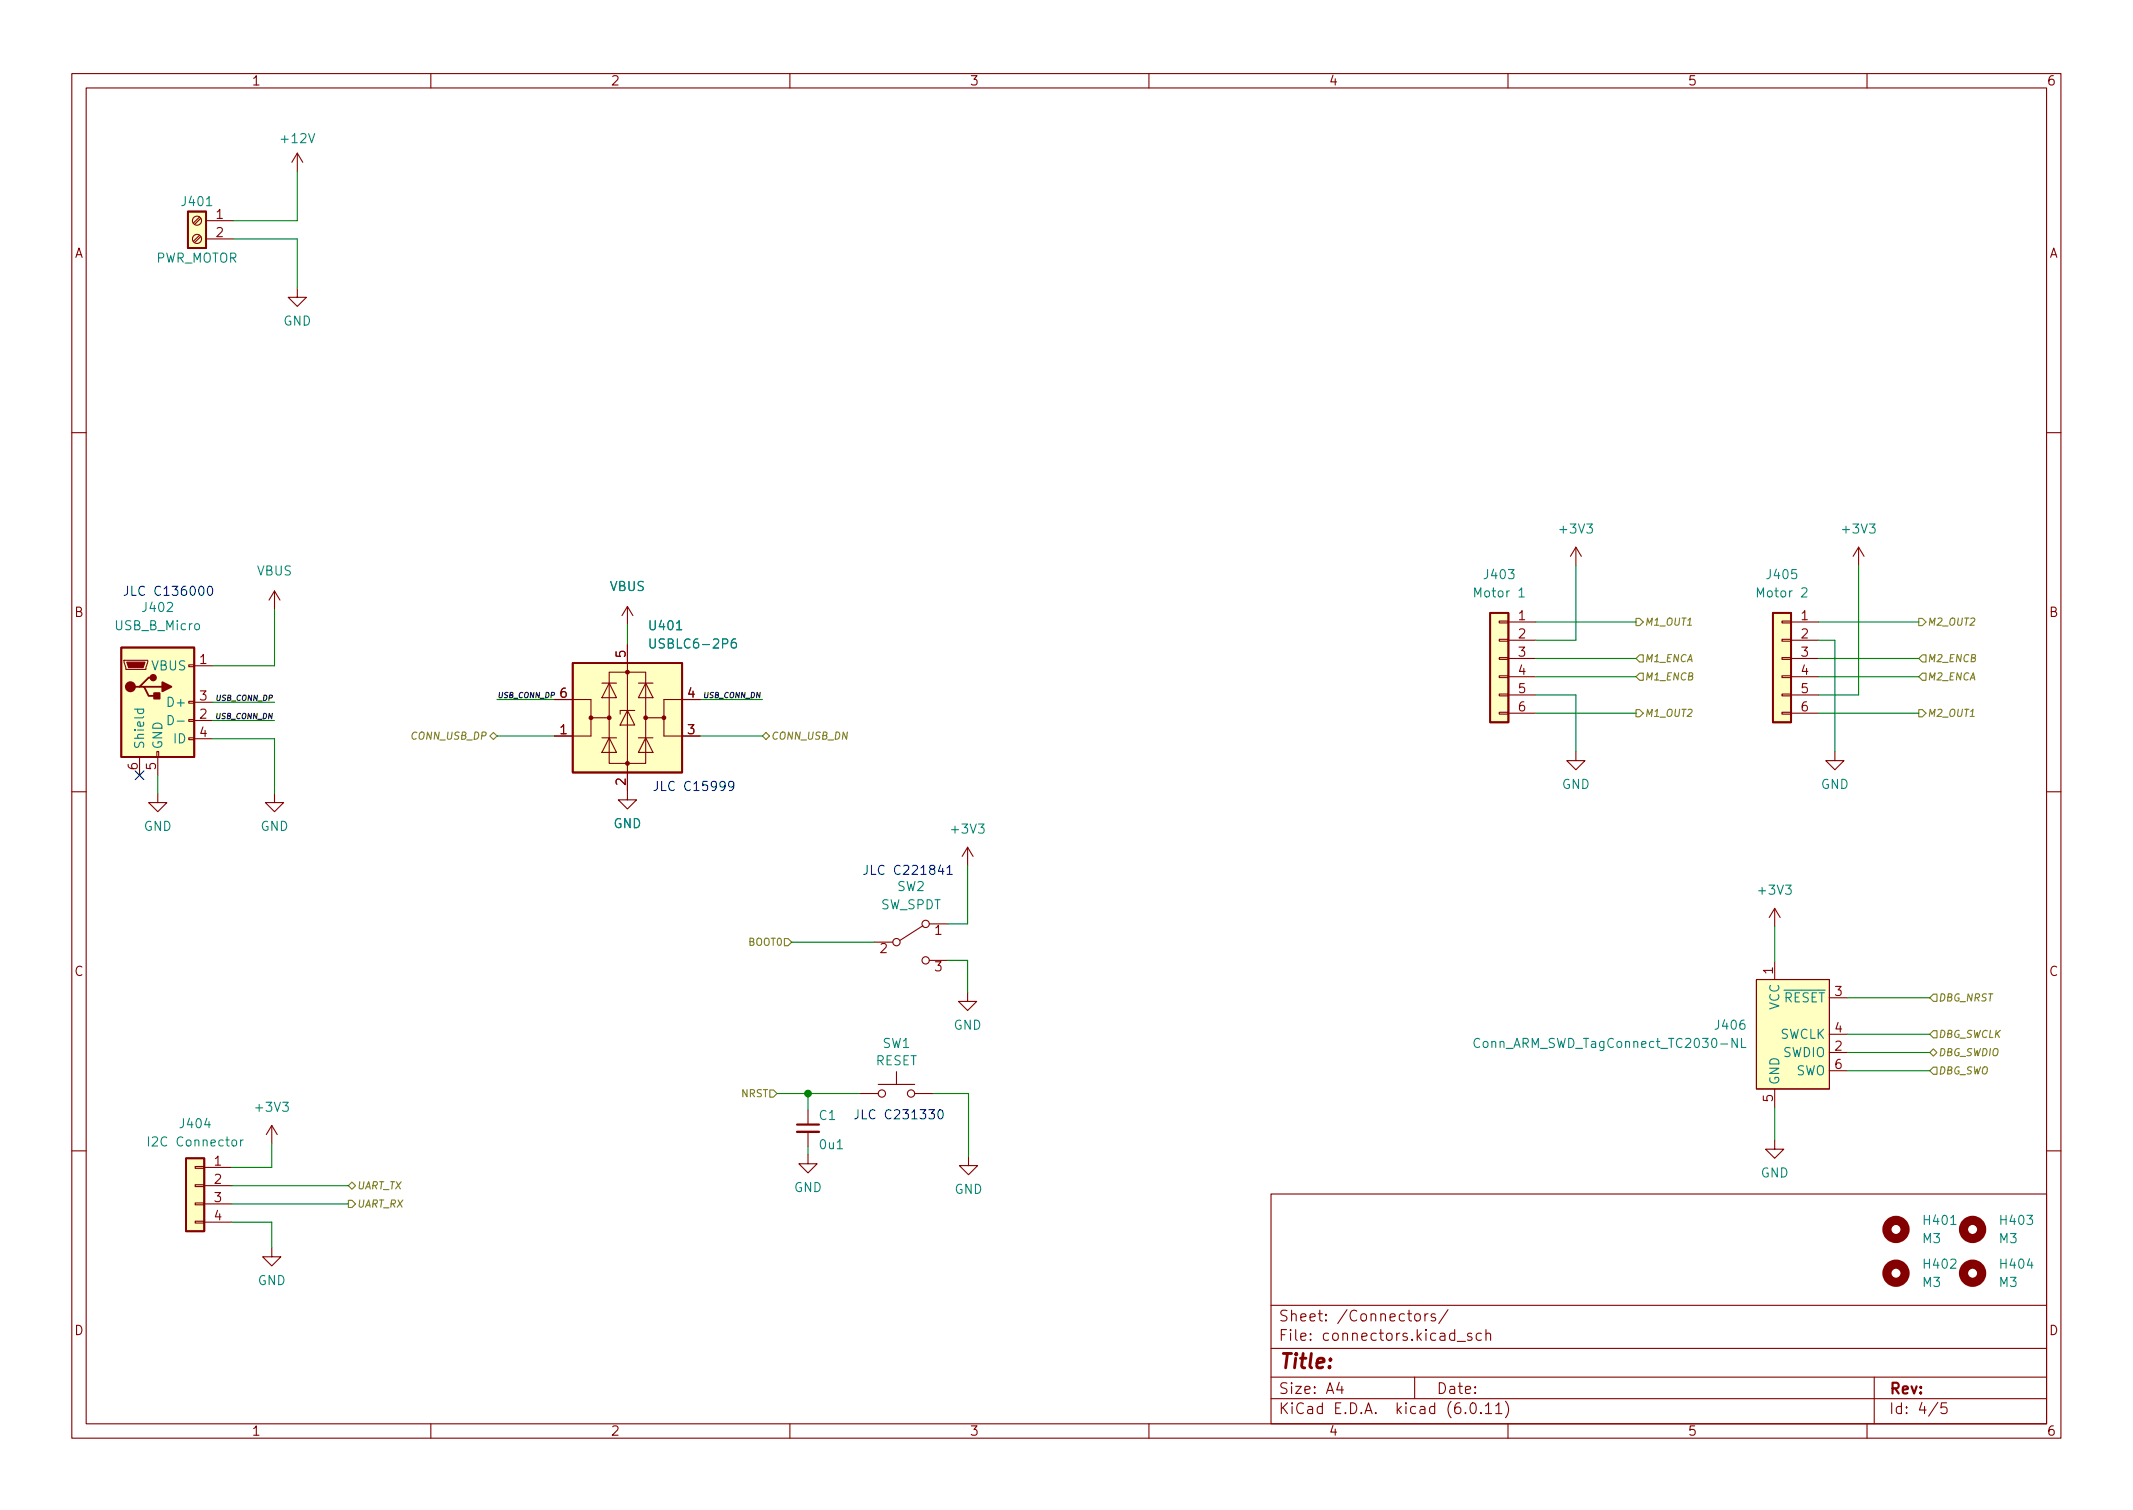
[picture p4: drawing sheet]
<svg xmlns="http://www.w3.org/2000/svg" width="297mm" height="210mm" viewBox="0 0 297 210" stroke-linecap="round" stroke-linejoin="round" font-family="sans-serif">
<g fill="none" stroke="#840000" stroke-width=".15">
<path d="M10 10.2h277v190.1h-277zM12 12.2h273v186.1h-273zM60 10.2v2M110 10.2v2M160 10.2v2M210 10.2v2M260 10.2v2M27.8 32.8l-.9 .8M27.8 30.2l-.9 .9M28 32.9l-.9 .9M28 30.4l-.9 .8M28.7 30.7h3.8"/>
<path d="M28.7 33.3h3.8M41.4 21.3l-.8 1.3M41.4 21.3v2.6M41.4 21.3l.8 1.3M41.4 40.1v1.3h1.3l-1.3 1.3-1.3-1.3h1.3M10 60.2h2M219.5 76.2l-.8 1.3M219.5 76.2v2.5M219.5 76.2l.7 1.3M258.8 76.2l-.7 1.3M258.8 76.2v2.5M258.8 76.2l.8 1.3"/>
<path d="M285 60.2h2M17.3 91.9h3.3v.3l-.3 1h-2.8zM26.3 97.7h.8v.2h-.8zM26.3 92.6h.8v.2h-.8zM27.1 92.7h2.5M27.1 97.8h2.5M38.2 82.3l-.7 1.3M38.2 82.3v2.5M38.2 82.3l.8 1.3M77.2 97.4h5.1v2.5h2.5M82.3 99.9v2.6h-5.1M83.8 95.1h2.1"/>
<path d="M84.8 93.6h5.1v12.7h-5.1zM84.8 95.1l1.1 2h-2.1zM87.4 98.9l1 2.1h-2zM87.4 89.8v21.6h1.2l-1.2 1.2-1.3-1.2h1.3M87.4 84.4v2.6M87.4 84.4l-.8 1.3M87.4 84.4l.7 1.3M88.4 98.9h-2v.5M88.9 95.1h2M89.9 95.1l1 2h-2zM92.5 99.9v2.6h5M97.5 97.4h-5v2.5h-2.6"/>
<path d="M208.8 99.2h1.3v.2h-1.3zM208.8 96.6h1.3v.3h-1.3zM208.8 94.1h1.3v.3h-1.3zM208.8 91.6h1.3v.2h-1.3zM208.8 89h1.3v.3h-1.3zM208.8 86.5h1.3v.2h-1.3zM210.1 86.6h3.8M210.1 89.1h3.8M210.1 91.7h3.8M210.1 94.2h3.8M210.1 96.8h3.8M210.1 99.3h3.8"/>
<path d="M248.2 99.2h1.2v.2h-1.2zM248.2 96.6h1.2v.3h-1.2zM248.2 94.1h1.2v.3h-1.2zM248.2 91.6h1.2v.2h-1.2zM248.2 89h1.2v.3h-1.2zM248.2 86.5h1.2v.2h-1.2zM249.4 86.6h3.8M249.4 89.1h3.8M249.4 91.7h3.8M249.4 94.2h3.8M249.4 96.8h3.8M249.4 99.3h3.8"/>
<path d="M10 110.2h2M19.4 105.4v2.5M21.8 104.6h.3v.8h-.3zM22 110.5v1.3h1.2l-1.2 1.2-1.3-1.2h1.3M22 105.4v2.5M26.3 102.7h.8v.3h-.8zM26.3 100.2h.8v.3h-.8zM27.1 100.3h2.5M27.1 102.9h2.5M38.2 110.5v1.3h1.3l-1.3 1.2-1.2-1.2h1.2M83.8 102.7h2.1M84.8 102.7l1.1 2.1h-2.1z"/>
<path d="M88.9 102.7h2M89.9 102.7l1 2.1h-2zM134.7 118l-.7 1.2M134.7 118v2.5M134.7 118l.8 1.2M219.5 104.6v1.3h1.2l-1.2 1.3-1.3-1.3h1.3M255.5 104.6v1.3h1.3l-1.3 1.3-1.2-1.3h1.2M285 110.2h2M121.8 131.2h2.5M122.7 131.5l.2-.1h.3l.2 .1v.2v.2l-.8 .7h.8M128.5 128.9l-3.2 2M129.4 128.6h2.6"/>
<path d="M129.4 133.7h2.6M130.3 133.9h.7l-.4 .5 .4 .1v.6l-.2 .1h-.4l-.1-.1M130.3 129.2l.4-.4v1.3M134.7 138.2v1.2h1.3l-1.3 1.3-1.2-1.3h1.2M244.6 136.4h10.2v15.2h-10.2zM247.1 126.5v2.5M247.1 133.9v2.5M247.1 126.5l-.7 1.3M247.1 126.5l.8 1.3M254.8 138.9h2.5M37.8 156.7l-.7 1.3M37.8 156.7v2.6"/>
<path d="M37.8 156.7l.8 1.3M112.5 154.6v2M112.5 157.6v2M119.8 152.3h2.5M122.3 151h5.1M124.8 149.2v1.8M127.4 152.3h2.5M247.1 158.7v1.3h1.3l-1.3 1.3-1.2-1.3h1.2M247.1 151.6v2.6M254.8 146.6h2.5M254.8 144h2.5M254.8 149.1h2.5"/>
<path d="M10 160.2h2M27.2 170h1.2v.3h-1.2zM27.2 167.5h1.2v.3h-1.2zM27.2 165h1.2v.2h-1.2zM27.2 162.4h1.2v.3h-1.2zM28.4 162.6h3.9M28.4 165.1h3.9M28.4 167.6h3.9M28.4 170.2h3.9M37.8 173.7v1.3h1.3l-1.3 1.3-1.2-1.3h1.2M112.5 160.8v1.2h1.3l-1.3 1.3-1.2-1.3h1.2M134.9 161v1.3h1.2l-1.2 1.3-1.3-1.3h1.3"/>
<path d="M177 166.3h108v32h-108zM285 160.2h2M60 198.3v2M110 198.3v2M160 198.3v2M177 194.8h108M177 191.8h108M177 187.8h108M177 181.8h108M182.5 186.5l.1 .1h-.1h-.1l.1-.1v.1M182.5 185.7l.1 .1h-.1h-.1l.1-.1v.1M184.6 183.8l.1 .1h-.1v-.1v.1"/>
<path d="M184.6 183l.1 .1h-.1v-.1v.1M197 191.8v3M198.9 182.9l-.3 .1-.2 .2M199.9 183l-.4-.1-.2 .2 .1 .3 .5 .1v.1v.3h-.2h-.4M201.6 182.4l-1.2 1.9M206.3 185.7l-.4-.1-.3 .3v.4l.1 .3h.2h.4M206.9 185.8a.37 .37 0 0 1 .7 0v.8M206.9 185.1v1.5M209.6 195.1a1.72 1.72 0 0 1 0 2.3M210 198.3v2M260 198.3v2M261 191.8v6.5"/>
<path d="M271.1 195.3h-.7l-.1 .7 .2-.1 .5 .1 .2 .2-.1 .5-.2 .1h-.4l-.2-.1"/>
<circle cx="27.4" cy="30.7" r=".63"/>
<circle cx="27.4" cy="33.3" r=".63"/>
<circle cx="124.8" cy="131.2" r=".51"/>
<circle cx="128.9" cy="133.7" r=".51"/>
<circle cx="128.9" cy="128.6" r=".51"/>
<circle cx="122.8" cy="152.3" r=".51"/>
<circle cx="126.9" cy="152.3" r=".51"/>
</g>
<g fill="#ffffc2" stroke="#ffffc2" stroke-width=".14">
<path d="M207.5 85.3h2.6v15.3h-2.6z"/>
<path d="M26.2 29.5h2.5v5h-2.5z"/>
<path d="M246.9 85.3h2.5v15.3h-2.5z"/>
<path d="M244.6 136.4h10.2v15.2h-10.2z"/>
<path d="M25.9 161.3h2.5v10.1h-2.5z"/>
<path d="M79.8 92.3h15.2v15.3h-15.2z"/>
<path d="M16.9 90.2h10.2v15.2h-10.2z"/>
</g>
<path d="M26.2 29.5h2.5v5h-2.5zM16.9 90.2h10.2v15.2h-10.2zM19.4 95.6h.7l.6 1.3h1.3M20.1 95.6h2.5M21.3 94.4h-.6l-1.3 1.2h-.6M79.8 92.3h15.2v15.3h-15.2zM207.5 85.3h2.6v15.3h-2.6zM246.9 85.3h2.5v15.3h-2.5zM25.9 161.3h2.5v10.1h-2.5z" fill="none" stroke="#840000" stroke-width=".25"/>
<g fill="none" stroke="#008484" stroke-width=".15">
<path d="M43 18.6l.4 1.3 .4-1.3M28.8 28.6h.7M210.1 79.3h.7l-.4 .5 .4 .1v.6l-.2 .1h-.4l-.1-.1M221 73h.8l-.5 .4 .4 .2v.5l-.2 .1h-.4l-.1-.1M250.2 79.3h-.7v.6l.2-.1 .4 .1 .1 .1v.5l-.2 .1h-.3l-.2-.1M260.3 73h.8l-.4 .4 .4 .2v.5l-.2 .1h-.4l-.2-.1M18.7 98.7h1.3M19.2 98.7v.4l.2 .3h.4l.1-.2v-.5M23.3 84l.2-.1h.3l.2 .1v.2v.2l-.8 .8h.8M23.4 99.6a.64 .64 0 0 1 .8 .7 .64 .64 0 0 1-.8 .6zM27.2 87l.2-.2 .3 .2 .1 .4-.1 .2-.3 .1-.2-.1zM94.2 87.7h.7"/>
<path d="M100.6 89.6h.6l.2-.2-.1-.3-.2-.1h-.5v1.2M102.4 89a.5 .5 0 0 0-.6 .5v.5l.2 .2h.3l.2-.1 .1-.4-.2-.2-.3-.1-.3 .3M210.2 82.3h-.2l-.2 .2M249.6 82.3h-.3l-.1 .2M24.7 100.4h1M136.3 114.7h.7l-.4 .5 .4 .1v.6l-.2 .1h-.4l-.1-.1M248.4 137.9h5.8M248.7 123.3h.7l-.4 .4 .4 .2v.5l-.2 .1h-.4l-.1-.1M28.8 155.7l-.3 .9h.8M33.5 158.7v.9M33.9 158.7l-.3 .1-.1 .2M39.4 153.5h.7l-.4 .5 .4 .1v.5l-.2 .1h-.4l-.1-.1"/>
<path d="M116.6 160h.7M239.6 145.4h1M241.9 144.6v1.3l-.7-1.3v1.3M242.5 144.6v1.3h.6M242.9 142a.5 .5 0 0 0-.6 .6v.5l.1 .2h.4l.2-.1v-.4l-.1-.2-.4-.1-.2 .3M271.7 175.4l.1-.1h.3l.2 .1 .1 .3-.1 .2-.7 .7h.8M271.7 170.5h.7M282.3 169.2h.8l-.5 .5 .4 .1v.6l-.2 .1h-.4l-.1-.1M282.6 175.3l-.3 .9h.8"/>
</g>
<path d="M111 157.6h3" fill="none" stroke="#840000" stroke-width=".33"/>
<path d="M111 156.6h3" fill="none" stroke="#840000" stroke-width=".3"/>
<g fill="#840000" stroke="#840000" stroke-width=".15">
<path d="M17.7 92.2h2.5l-.3 .8h-2z"/>
<circle cx="82.3" cy="99.9" r=".25"/>
<circle cx="84.8" cy="99.9" r=".25"/>
<circle cx="87.4" cy="106.3" r=".25"/>
<circle cx="87.4" cy="93.6" r=".25"/>
<circle cx="89.9" cy="99.9" r=".25"/>
<circle cx="92.5" cy="99.9" r=".25"/>
</g>
<g fill="#840000" stroke="#840000" stroke-width=".25">
<path d="M22.6 95l1.3 .6-1.3 .7z"/>
<path d="M21.5 96.5h.7v.8h-.7z"/>
<circle cx="18.2" cy="95.6" r=".63"/>
<circle cx="21.3" cy="94.4" r=".38"/>
</g>
<g fill="none" stroke="#840000" stroke-width="1.3">
<circle cx="264" cy="171.2" r="1.27"/>
<circle cx="264" cy="177.3" r="1.27"/>
<circle cx="274.7" cy="171.2" r="1.27"/>
<circle cx="274.7" cy="177.3" r="1.27"/>
</g>
<g fill="none" stroke="#848400" stroke-width=".15">
<path d="M227.8 86.1h.5l.5 .5-.5 .5h-.5zM227.8 98.8h.5l.5 .5-.5 .5h-.5zM228.3 91.2h.5v1h-.5l-.5-.5zM228.3 93.7h.5v1h-.5l-.5-.5zM267.2 94.2l.5-.5h.5v1h-.5zM267.2 98.8h.5l.5 .5-.5 .5h-.5zM267.2 91.7l.5-.5h.5v1h-.5zM267.2 86.1h.5l.5 .5-.5 .5h-.5zM68.7 102l.5 .5-.5 .5-.5-.5zM106.2 102.5l.5-.5 .5 .5-.5 .5zM109.2 130.7h.5l.5 .5-.5 .5h-.5zM268.7 138.9l.5-.5h.5v1h-.5z"/>
<path d="M107.2 151.8h.5l.5 .5-.5 .5h-.5zM268.7 144l.5-.5h.5v1h-.5zM268.7 149.1l.5-.5h.5v1h-.5zM268.7 146.6l.5-.5 .5 .5-.5 .5zM48.5 167.1h.5l.5 .5-.5 .5h-.5zM48.5 165.1l.5-.5 .5 .5-.5 .5z"/>
</g>
<path d="M29.1 81.7l.2-.1a.79 .79 0 0 1 0 1.3h-.1a.84 .84 0 0 1-.1-1.2zM102.2 109.3l-.3 .3h-.2l-.2-.3v-.3l.1-.1 .3-.1 .2 .1a.84 .84 0 0 1-.3 1.2h-.2M131.9 120.9l.3-.4v1.3M131.9 121.8h.7M130.7 154.6l.3-.1a.79 .79 0 0 1 0 1.3l-.2-.1-.1-.1-.1-.6z" fill="none" stroke="#0000c2" stroke-width=".15"/>
<g fill="none" stroke="#008400" stroke-width=".15">
<path d="M32.5 33.3h8.9v6.8M41.4 23.9v6.8h-8.9M219.5 78.7v10.4h-5.6M258.8 78.7v18.1h-5.6M29.6 97.8h8.6M38.2 84.8v7.9h-8.6M69.2 97.4h8M87.4 87v2.8M97.5 97.4h8.7M213.9 91.7h13.9M213.9 94.2h13.9M213.9 96.8h5.6v7.8"/>
<path d="M213.9 86.6h13.9M213.9 99.3h13.9M253.2 91.7h14M253.2 94.2h14M253.2 86.6h14M253.2 89.1h2.3v15.5M253.2 99.3h14M22 107.9v2.6M29.6 102.9h8.6v7.6M29.6 100.3h8.6M69.2 102.5h8M97.5 102.5h8.7"/>
<path d="M110.2 131.2h11.6M132 133.7h2.7v4.5M134.7 120.5v8.1h-2.7M247.1 129v4.9M257.3 138.9h11.4M37.8 159.3v3.3h-5.5M108.2 152.3h11.6M112.5 152.3v2.3M112.5 159.6v1.2M129.9 152.3h5v8.7M247.1 154.2v4.5M257.3 144h11.4"/>
<path d="M257.3 146.6h11.4M257.3 149.1h11.4M32.3 170.2h5.5v3.5M32.3 167.6h16.2M32.3 165.1h16.2"/>
</g>
<path d="M18.8 107.3l1.2 1.3M20 107.3l-1.2 1.3" fill="none" stroke="#000084" stroke-width=".15"/>
<circle cx="112.5" cy="152.3" r=".46" fill="#008400" stroke="#008400" stroke-width=".15"/>
<text font-size="2.8" fill="#840000" x="178" y="191.2">Title:</text>
<g font-size="2.1" fill="#840000">
<text x="178" y="184.5">Sheet:</text>
<text x="186.2" y="184.5">/Connectors/</text>
<text x="178" y="187.2">File:</text>
<text x="184.4" y="187.2">connectors.kicad_sch</text>
<text x="178" y="197.4">KiCad</text>
<text x="178" y="194.6">Size:</text>
<text x="184.7" y="194.6">A4</text>
<text x="185.7" y="197.4">E.D.A.</text>
<text x="194.6" y="197.4">kicad</text>
<text x="200" y="194.6">Date:</text>
<text x="201.8" y="197.4">(6.0.11)</text>
<text x="263" y="194.6">Rev:</text>
<text x="263" y="197.4">Id:</text>
<text x="267.1" y="197.4">4/5</text>
</g>
<g font-size="1.8" fill="#840000">
<text x="35" y="12.3">1</text>
<text x="85" y="12.3">2</text>
<text x="135" y="12.3">3</text>
<text x="185" y="12.3">4</text>
<text x="235" y="12.3">5</text>
<text x="285" y="12.3">6</text>
<text x="29.9" y="30.5">1</text>
<text x="29.9" y="33">2</text>
<text x="10.4" y="36.3">A</text>
<text x="285.4" y="36.3">A</text>
<text x="10.3" y="86.3">B</text>
<text x="211.3" y="86.4">1</text>
<text x="211.3" y="88.9">2</text>
<text x="250.7" y="86.4">1</text>
<text x="250.7" y="88.9">2</text>
<text x="285.3" y="86.3">B</text>
<text x="27.6" y="92.5">1</text>
<text x="87.1" y="91.7" transform="rotate(-90 87.1 91.7)">5</text>
<text x="211.3" y="91.4">3</text>
<text x="211.3" y="94">4</text>
<text x="250.7" y="91.4">3</text>
<text x="250.7" y="94">4</text>
<text x="27.6" y="100.1">2</text>
<text x="27.6" y="97.5">3</text>
<text x="77.8" y="97.1">6</text>
<text x="95.6" y="97.1">4</text>
<text x="211.3" y="96.5">5</text>
<text x="211.3" y="99.1">6</text>
<text x="250.7" y="96.5">5</text>
<text x="250.7" y="99.1">6</text>
<text x="19.2" y="107.4" transform="rotate(-90 19.2 107.4)">6</text>
<text x="21.7" y="107.4" transform="rotate(-90 21.7 107.4)">5</text>
<text x="27.6" y="102.6">4</text>
<text x="77.8" y="102.2">1</text>
<text x="95.6" y="102.2">3</text>
<text x="87.1" y="109.5" transform="rotate(-90 87.1 109.5)">2</text>
<text x="130" y="130.9">1</text>
<text x="10.3" y="136.3">C</text>
<text x="246.9" y="135.8" transform="rotate(-90 246.9 135.8)">1</text>
<text x="285.3" y="136.3">C</text>
<text x="255.4" y="138.7">3</text>
<text x="255.4" y="143.8">4</text>
<text x="255.4" y="146.3">2</text>
<text x="255.4" y="148.8">6</text>
<text x="246.9" y="153.6" transform="rotate(-90 246.9 153.6)">5</text>
<text x="29.7" y="162.3">1</text>
<text x="29.7" y="164.8">2</text>
<text x="29.7" y="167.4">3</text>
<text x="29.7" y="169.9">4</text>
<text x="10.3" y="186.3">D</text>
<text x="285.3" y="186.3">D</text>
<text x="35" y="200.3">1</text>
<text x="85" y="200.3">2</text>
<text x="135" y="200.3">3</text>
<text x="185" y="200.3">4</text>
<text x="235" y="200.3">5</text>
<text x="285" y="200.3">6</text>
</g>
<g font-size="1.8" fill="#008484">
<text x="38.8" y="20.3">+12V</text>
<text x="25.1" y="29.1">J401</text>
<text x="21.7" y="37">PWR_MOTOR</text>
<text x="39.4" y="45.7">GND</text>
<text x="216.8" y="74.7">+3V3</text>
<text x="256.2" y="74.7">+3V3</text>
<text x="35.7" y="80.5">VBUS</text>
<text x="84.9" y="82.7">VBUS</text>
<text x="205" y="83.6">Motor</text>
<text x="206.4" y="81">J403</text>
<text x="211.4" y="83.6">1</text>
<text x="244.4" y="83.6">Motor</text>
<text x="245.8" y="81">J405</text>
<text x="250.7" y="83.6">2</text>
<text x="15.8" y="88.1">USB_B_Micro</text>
<text x="19.6" y="85.6">J402</text>
<text x="90.1" y="88.1">U401</text>
<text x="21" y="93.7">VBUS</text>
<text x="90.1" y="90.7">USBLC6-2P6</text>
<text x="23" y="98.8">D+</text>
<text x="20.5" y="104.4" transform="rotate(-90 20.5 104.4)">Shield</text>
<text x="23" y="104.4" transform="rotate(-90 23 104.4)">GND</text>
<text x="24" y="103.9">ID</text>
<text x="217.4" y="110.2">GND</text>
<text x="253.5" y="110.2">GND</text>
<text x="20" y="116.1">GND</text>
<text x="36.2" y="116.1">GND</text>
<text x="85.4" y="115.7">GND</text>
<text x="132.1" y="116.5">+3V3</text>
<text x="124.9" y="124.5">SW2</text>
<text x="244.5" y="125">+3V3</text>
<text x="122.6" y="127">SW_SPDT</text>
<text x="132.7" y="143.8">GND</text>
<text x="238.6" y="143.8">J406</text>
<text x="248.2" y="140.7" transform="rotate(-90 248.2 140.7)">VCC</text>
<text x="248.4" y="140">~{RESET}</text>
<text x="121.9" y="148.7">RESET</text>
<text x="122.8" y="146.3">SW1</text>
<text x="205" y="146.3">Conn_ARM_SWD_TagConnect_TC2030-NL</text>
<text x="247.9" y="145">SWCLK</text>
<text x="248.2" y="147.6">SWDIO</text>
<text x="35.2" y="155.2">+3V3</text>
<text x="248.2" y="151.1" transform="rotate(-90 248.2 151.1)">GND</text>
<text x="250.1" y="150.1">SWO</text>
<text x="20.3" y="160">I2C</text>
<text x="24.5" y="160">Connector</text>
<text x="24.8" y="157.5">J404</text>
<text x="113.9" y="156.3">C1</text>
<text x="113.9" y="160.4">0u1</text>
<text x="110.5" y="166.4">GND</text>
<text x="132.9" y="166.6">GND</text>
<text x="245.1" y="164.3">GND</text>
<text x="267.6" y="170.9">H401</text>
<text x="267.6" y="173.5">M3</text>
<text x="278.3" y="170.9">H403</text>
<text x="278.3" y="173.5">M3</text>
<text x="35.8" y="179.3">GND</text>
<text x="267.6" y="177">H402</text>
<text x="267.6" y="179.6">M3</text>
<text x="278.3" y="177">H404</text>
<text x="278.3" y="179.6">M3</text>
</g>
<g font-size="1.8" fill="#0000c2">
<text x="17" y="83">JLC</text>
<text x="21.7" y="83">C136000</text>
<text x="90.8" y="110.1">JLC</text>
<text x="95.2" y="110.1">C15999</text>
<text x="120" y="121.8">JLC</text>
<text x="124.4" y="121.8">C221841</text>
<text x="118.7" y="155.9">JLC</text>
<text x="123.1" y="155.9">C231330</text>
</g>
<g font-size="1.4" fill="#848400">
<text x="229" y="87.4">M1_OUT1</text>
<text x="268.4" y="87.4">M2_OUT2</text>
<text x="229" y="92.5">M1_ENCA</text>
<text x="229" y="95">M1_ENCB</text>
<text x="268.4" y="95">M2_ENCA</text>
<text x="268.4" y="92.5">M2_ENCB</text>
<text x="229" y="100.1">M1_OUT2</text>
<text x="268.4" y="100.1">M2_OUT1</text>
<text x="57" y="103.3">CONN_USB_DP</text>
<text x="107.3" y="103.3">CONN_USB_DN</text>
<text x="103.9" y="132">BOOT0</text>
<text x="269.9" y="139.7">DBG_NRST</text>
<text x="269.9" y="144.8">DBG_SWCLK</text>
<text x="269.9" y="149.9">DBG_SWO</text>
<text x="269.9" y="147.4">DBG_SWDIO</text>
<text x="102.9" y="153.1">NRST</text>
<text x="49.7" y="165.9">UART_TX</text>
<text x="49.7" y="168.4">UART_RX</text>
</g>
<g font-size="1">
<text x="29.9" y="100.1">USB_CONN_DN</text>
<text x="30.1" y="97.6">USB_CONN_DP</text>
<text x="69.2" y="97.2">USB_CONN_DP</text>
<text x="97.8" y="97.2">USB_CONN_DN</text>
</g>
</svg>
